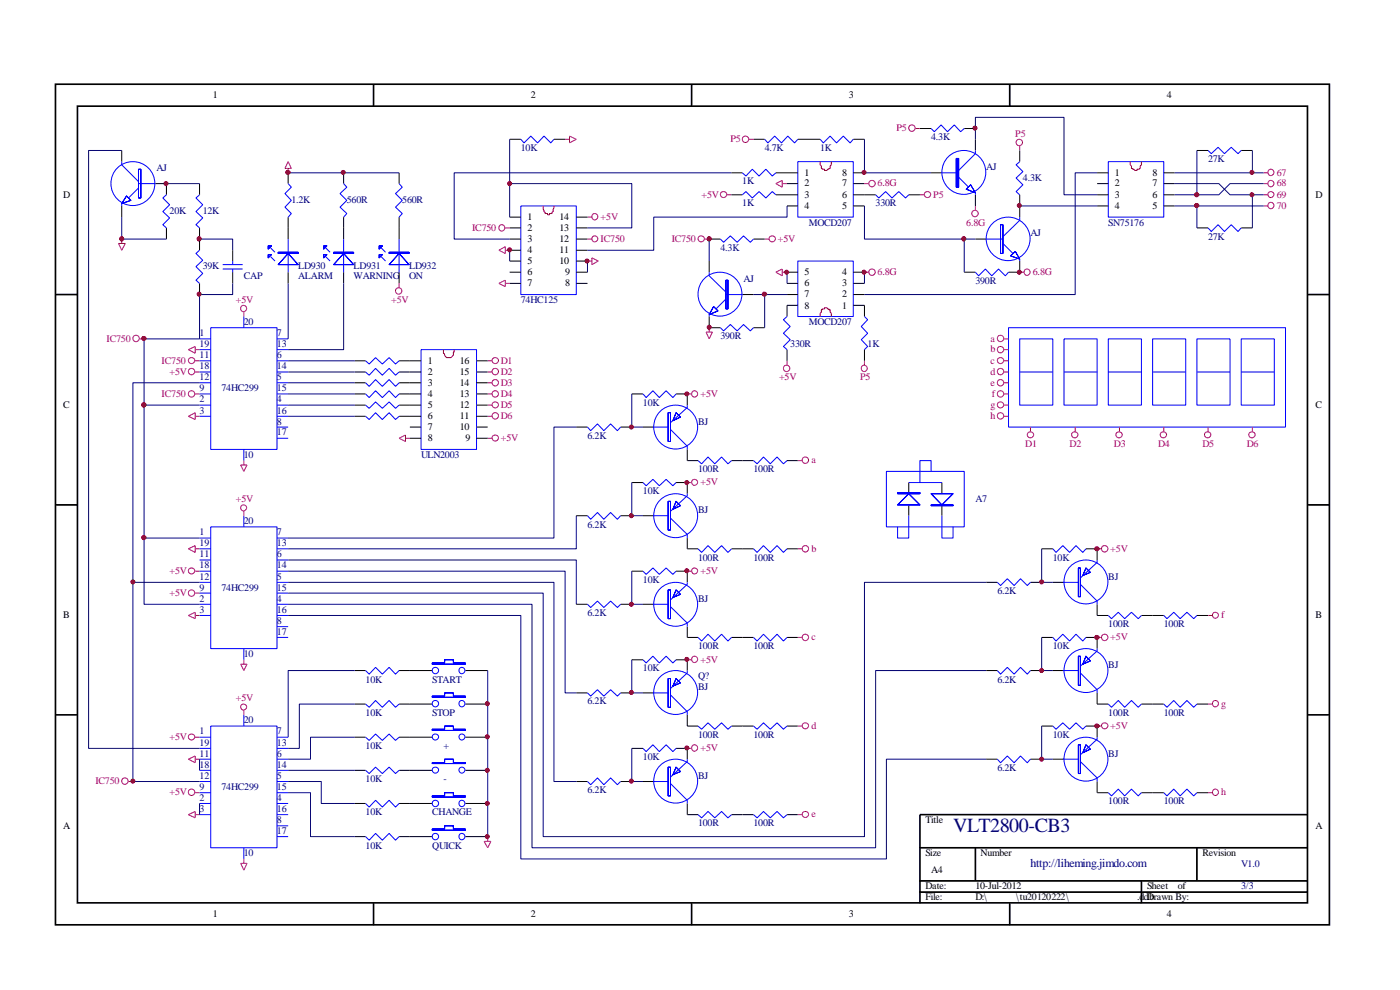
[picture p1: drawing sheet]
<svg xmlns="http://www.w3.org/2000/svg" width="297mm" height="210mm" viewBox="0 0 297 210" stroke-linecap="round" stroke-linejoin="round" font-family="sans-serif">
<g fill="none" stroke="#000" stroke-width=".35">
<path d="M11.8 17.9h270.2v178.3h-270.2zM79.2 17.9v4.6M146.7 17.9v4.6M214.2 17.9v4.6M16.4 22.5h261v169h-261zM11.8 62.5h4.6M277.5 62.5h4.6M11.8 107.1h4.6M277.5 107.1h4.6M11.8 151.6h4.6M277.5 151.6h4.6M195.2 179.8h82.3"/>
<path d="M206.9 179.8v7.1M253.9 179.8v7.1M277.5 172.8h-82.3v18.8M79.2 191.6v4.7M146.7 191.6v4.7M195.2 186.9h82.3M195.2 189.2h82.3M214.2 191.6v4.7M242.1 186.9v4.7"/>
</g>
<g fill="none" stroke="#00f" stroke-width=".21">
<path d="M25.8 34.3v.7l3.6 3.5M29.4 39.9l-2.1 2.1M29.4 38.9h3.5M61.1 38.9l.7 .8-1.3 1.4 1.3 1.4-1.3 1.4 1.3 1.4-.7 .8M72.9 38.9l.7 .8-1.5 1.4 1.5 1.4-1.5 1.4 1.5 1.4-.7 .8M84.7 38.9l.6 .8-1.4 1.4 1.4 1.4-1.4 1.4 1.4 1.4-.6 .8M110.5 29.5l.7 .8 1.4-1.4 1.4 1.4 1.4-1.4 1.4 1.4 .7-.8M157.5 36.7l.7 .6 1.4-1.4 1.4 1.4 1.5-1.4 1.3 1.4 .8-.6M162.2 29.5l.7 .8 1.4-1.4 1.5 1.4 1.3-1.4 1.5 1.4 .6-.8M169.2 34.3h11.8v11.8h-11.8zM174 29.5l.7 .8 1.4-1.4 1.4 1.4 1.4-1.4 1.4 1.4 .7-.8M197.5 27.3l.7 .6 1.4-1.4 1.4 1.4 1.4-1.4 1.4 1.4 .8-.6"/>
<path d="M199.8 36.7h3.6M203.4 37.6l2.1 2.1M206.9 31.9v.7l-3.5 3.6M216.3 34.3l-.7 .7 1.4 1.4-1.4 1.4 1.4 1.4-1.4 1.4 .7 .7M235.1 34.3h11.8v11.8h-11.8zM256.3 31.9l.7 .7 1.4-1.4 1.4 1.4 1.4-1.4 1.4 1.4 .7-.7M25.8 43.2v.5M35.3 41.3l-.8 .7 1.5 1.4-1.5 1.5 1.5 1.3-1.5 1.5 .8 .6M42.3 53.1l-.7 .7 1.4 1.4-1.4 1.4 1.4 1.4-1.4 1.4 .7 .7M42.3 41.3l-.7 .7 1.4 1.4-1.4 1.5 1.4 1.3-1.4 1.5 .7 .6M47.2 56.1h4.3M47.2 57.1h4.3"/>
<path d="M49.4 55.4v.7M49.4 57.1v.6M57.4 52.6l.9 .9M57.4 54.4l.9 1M61.1 50.7v7M69.1 52.6l.9 .9M69.1 54.4l.9 1M72.9 50.7v7M80.9 52.6l.9 .9M80.9 54.4l.9 1M84.7 50.7v7M110.5 43.7h11.8v18.8h-11.8z"/>
<path d="M150.5 57.7v.8l3.5 3.5M152.8 50.7l.7 .7 1.4-1.4 1.5 1.4 1.3-1.4 1.5 1.4 .7-.7M157.5 41.3l.7-.7 1.4 1.4 1.4-1.4 1.5 1.4 1.3-1.4 .8 .7M169.2 55.4h11.8v11.7h-11.8zM185.8 41.3l.6 .7 1.5-1.4 1.3 1.4 1.5-1.4 1.4 1.4 .7-.7M206.9 57.7l.7 .8 1.4-1.4 1.4 1.4 1.4-1.4 1.5 1.4 .7-.8M206.9 40.9v.4M209.2 50.7h3.6M212.8 51.6l2.1 2.2M216.3 46.1v.6l-3.5 3.5M216.3 54.9v.5M256.3 48.3l.7 .8 1.4-1.4 1.4 1.4 1.4-1.4 1.4 1.4 .7-.8"/>
<path d="M42.3 71.9h2.4M42.3 74.2h2.4M42.3 76.5h2.4M42.3 78.9h2.4M44.7 69.5h14.1v25.8h-14.1zM51.7 67.1v2.4M58.8 71.9h2.3M58.8 74.2h2.3M58.8 76.5h2.3M58.8 78.9h2.3M77.6 76.5l.7 .7 1.4-1.3 1.4 1.3 1.4-1.3 1.4 1.3 .8-.7M77.6 78.9l.7 .7 1.4-1.5 1.4 1.5 1.4-1.5 1.4 1.5 .8-.7"/>
<path d="M89.3 74.2h11.8v21.1h-11.8zM150.5 66.7v.4M152.8 69.5l.7 .7 1.4-1.4 1.5 1.4 1.3-1.4 1.5 1.4 .7-.7M154 63.4l-2.1 2.1M154 62.5h3.5M167 67.1l-.8 .7 1.4 1.5-1.4 1.4 1.4 1.4-1.4 1.4 .8 .7M183.4 67.1l.7 .7-1.4 1.5 1.4 1.4-1.4 1.4 1.4 1.4-.7 .7M214 69.5h58.7v21.1h-58.7zM216.3 71.9h7.1v14h-7.1zM216.3 78.9h7.1M225.7 71.9h7v14h-7zM225.7 78.9h7"/>
<path d="M235.1 71.9h7v14h-7zM235.1 78.9h7M244.5 71.9h7v14h-7zM244.5 78.9h7M253.9 71.9h7v14h-7zM253.9 78.9h7M263.3 71.9h7v14h-7zM263.3 78.9h7M42.3 81.2h2.4M42.3 83.6h2.4M42.3 85.9h2.4M42.3 88.3h2.4"/>
<path d="M51.7 95.3v2.4M58.8 81.2h2.3M58.8 83.6h2.3M58.8 85.9h2.3M58.8 88.3h2.3M58.8 90.6h2.3M58.8 93h2.3M77.6 81.2l.7 .8 1.4-1.5 1.4 1.5 1.4-1.5 1.4 1.5 .8-.8M77.6 83.6l.7 .7 1.4-1.4 1.4 1.4 1.4-1.4 1.4 1.4 .8-.7M77.6 85.9l.7 .7 1.4-1.3 1.4 1.3 1.4-1.3 1.4 1.3 .8-.7M77.6 88.3l.7 .7 1.4-1.5 1.4 1.5 1.4-1.5 1.4 1.5 .8-.7M124.6 90.6l.7 .8 1.4-1.5 1.4 1.5 1.4-1.5 1.5 1.5 .7-.8"/>
<path d="M136.4 83.6l.7 .7 1.4-1.4 1.4 1.4 1.4-1.4 1.4 1.4 .7-.7M138.5 90.6h3.2M142.2 91.1l3.6 3.6v.6M145.8 85.9v.5l-3.6 3.3M148.1 97.7l.7 .7 1.4-1.5 1.4 1.5 1.5-1.5 1.3 1.5 .8-.7M159.9 97.7l.7 .7 1.4-1.5 1.4 1.5 1.4-1.5 1.4 1.5 .8-.7M188 100h16.6v11.8h-16.6zM197.5 100v-2.3h-2.3v4.7M42.3 114.1h2.4M42.3 116.4h2.4M42.3 118.8h2.4M44.7 111.8h14.1v25.8h-14.1z"/>
<path d="M51.7 109.4v2.4M58.8 114.1h2.3M58.8 116.4h2.3M58.8 118.8h2.3M124.6 109.4l.7 .8 1.4-1.5 1.4 1.5 1.4-1.5 1.5 1.5 .7-.8M136.4 102.4l.7 .6 1.4-1.3 1.4 1.3 1.4-1.3 1.4 1.3 .7-.6M138.5 109.4h3.2M142.2 109.9l3.6 3.5v.7M145.8 104.7v.5l-3.6 3.3M148.1 116.4l.7 .8 1.4-1.5 1.4 1.5 1.5-1.5 1.3 1.5 .8-.8M159.9 116.4l.7 .8 1.4-1.5 1.4 1.5 1.4-1.5 1.4 1.5 .8-.8M192.8 109.4v4.7h-2.4v-2.3"/>
<path d="M192.8 102.4h7M199.8 109.4v4.7h2.4v-2.3M223.4 116.4l.6 .8 1.5-1.5 1.4 1.5 1.4-1.5 1.4 1.5 .7-.8M232.7 118.8v.5l-3.5 3.3M42.3 121.2h2.4M42.3 123.5h2.4M42.3 125.8h2.4M42.3 128.2h2.4M42.3 130.6h2.4M51.7 137.6v2.4M58.8 121.2h2.3M58.8 123.5h2.3"/>
<path d="M58.8 125.8h2.3M58.8 128.2h2.3M58.8 130.6h2.3M58.8 132.9h2.3M58.8 135.2h2.3M124.6 128.2l.7 .7 1.4-1.4 1.4 1.4 1.4-1.4 1.5 1.4 .7-.7M136.4 121.2l.7 .6 1.4-1.3 1.4 1.3 1.4-1.3 1.4 1.3 .7-.6M136.4 140l.7 .6 1.4-1.4 1.4 1.4 1.4-1.4 1.4 1.4 .7-.6M138.5 128.2h3.2M142.2 128.7l3.6 3.5v.7M145.8 123.5v.5l-3.6 3.3M148.1 135.2l.7 .8 1.4-1.5 1.4 1.5 1.5-1.5 1.3 1.5 .8-.8"/>
<path d="M159.9 135.2l.7 .8 1.4-1.5 1.4 1.5 1.4-1.5 1.4 1.5 .8-.8M211.6 123.5l.7 .7 1.4-1.4 1.4 1.4 1.4-1.4 1.4 1.4 .7-.7M223.4 135.2l.6 .8 1.5-1.5 1.4 1.5 1.4-1.5 1.4 1.5 .7-.8M225.5 123.5h3.3M229.2 124l3.5 3.5v.7M232.7 137.6v.5l-3.5 3.2M235.1 130.6l.7 .6 1.4-1.3 1.4 1.3 1.4-1.3 1.5 1.3 .6-.6M246.9 130.6l.7 .6 1.4-1.3 1.4 1.3 1.4-1.3 1.4 1.3 .7-.6M42.3 156.4h2.4M42.3 158.7h2.4M44.7 154h14.1v25.8h-14.1zM51.7 151.6v2.4"/>
<path d="M58.8 156.4h2.3M58.8 158.7h2.3M77.6 142.2l.7 .8 1.4-1.4 1.4 1.4 1.4-1.4 1.4 1.4 .8-.8M77.6 149.4l.7 .6 1.4-1.4 1.4 1.4 1.4-1.4 1.4 1.4 .8-.6M77.6 156.4l.7 .7 1.4-1.4 1.4 1.4 1.4-1.4 1.4 1.4 .8-.7M124.6 147l.7 .7 1.4-1.4 1.4 1.4 1.4-1.4 1.5 1.4 .7-.7M136.4 158.7l.7 .7 1.4-1.4 1.4 1.4 1.4-1.4 1.4 1.4 .7-.7M138.5 147h3.2M142.2 147.4l3.6 3.6v.6M145.8 142.2v.5l-3.6 3.3M148.1 154l.7 .7 1.4-1.4 1.4 1.4 1.5-1.4 1.3 1.4 .8-.7M159.9 154l.7 .7 1.4-1.4 1.4 1.4 1.4-1.4 1.4 1.4 .8-.7"/>
<path d="M211.6 142.2l.7 .8 1.4-1.4 1.4 1.4 1.4-1.4 1.4 1.4 .7-.8M223.4 154l.6 .7 1.5-1.4 1.4 1.4 1.4-1.4 1.4 1.4 .7-.7M225.5 142.2h3.3M229.2 142.7l3.5 3.6v.7M232.7 156.4v.4l-3.5 3.3M235.1 149.4l.7 .6 1.4-1.4 1.4 1.4 1.4-1.4 1.5 1.4 .6-.6M246.9 149.4l.7 .6 1.4-1.4 1.4 1.4 1.4-1.4 1.4 1.4 .7-.6M42.3 161h2.4M42.3 163.4h2.4M42.3 165.8h2.4M42.3 168.1h2.4M42.3 170.4h2.4"/>
<path d="M42.3 172.8h2.4M51.7 179.8v2.4M58.8 161h2.3M58.8 163.4h2.3M58.8 165.8h2.3M58.8 168.1h2.3M58.8 170.4h2.3M58.8 172.8h2.3M58.8 175.2h2.3M58.8 177.5h2.3M77.6 163.4l.7 .7 1.4-1.4 1.4 1.4 1.4-1.4 1.4 1.4 .8-.7M77.6 170.4l.7 .8 1.4-1.4 1.4 1.4 1.4-1.4 1.4 1.4 .8-.8"/>
<path d="M77.6 177.5l.7 .7 1.4-1.4 1.4 1.4 1.4-1.4 1.4 1.4 .8-.7M124.6 165.8l.7 .7 1.4-1.5 1.4 1.5 1.4-1.5 1.5 1.5 .7-.7M138.5 165.8h3.2M142.2 166.2l3.6 3.6v.6M145.8 161v.5l-3.6 3.3M148.1 172.8l.7 .7 1.4-1.4 1.4 1.4 1.5-1.4 1.3 1.4 .8-.7M159.9 172.8l.7 .7 1.4-1.4 1.4 1.4 1.4-1.4 1.4 1.4 .8-.7M211.6 161l.7 .8 1.4-1.4 1.4 1.4 1.4-1.4 1.4 1.4 .7-.8M225.5 161h3.3M229.2 161.5l3.5 3.5v.8M235.1 168.1l.7 .7 1.4-1.4 1.4 1.4 1.4-1.4 1.5 1.4 .6-.7M246.9 168.1l.7 .7 1.4-1.4 1.4 1.4 1.4-1.4 1.4 1.4 .7-.7"/>
<circle cx="28.2" cy="38.9" r="4.7"/>
<circle cx="204.5" cy="36.6" r="4.7"/>
<circle cx="213.9" cy="50.7" r="4.6"/>
<circle cx="152.7" cy="62.4" r="4.7"/>
<circle cx="143.3" cy="90.6" r="4.7"/>
<circle cx="143.3" cy="109.4" r="4.7"/>
<circle cx="143.3" cy="128.2" r="4.7"/>
<circle cx="230.4" cy="123.4" r="4.7"/>
<circle cx="92.4" cy="142.2" r=".68"/>
<circle cx="92.4" cy="149.3" r=".68"/>
<circle cx="92.4" cy="156.3" r=".66"/>
<circle cx="98" cy="142.2" r=".66"/>
<circle cx="98" cy="149.2" r=".66"/>
<circle cx="98" cy="156.3" r=".64"/>
<circle cx="143.3" cy="146.9" r="4.7"/>
<circle cx="230.4" cy="142.2" r="4.7"/>
<circle cx="92.4" cy="177.5" r=".68"/>
<circle cx="92.4" cy="170.4" r=".68"/>
<circle cx="92.4" cy="163.4" r=".66"/>
<circle cx="98" cy="177.4" r=".66"/>
<circle cx="98" cy="170.4" r=".66"/>
<circle cx="98" cy="163.3" r=".64"/>
<circle cx="143.3" cy="165.7" r="4.7"/>
<circle cx="230.4" cy="161" r="4.7"/>
</g>
<g fill="none" stroke="#000" stroke-width=".21">
<path d="M25.8 31.9v2.4M32.9 38.9h2.4v2.4M42.3 38.9v2.4M61.1 36.7v2.2M72.9 36.7v2.2M84.7 36.7v2.2M108.1 29.5h2.4M117.5 29.5h2.4M155.2 36.7h2.3M159.9 29.5h2.3M164.6 36.7h4.6M167 38.9h2.2"/>
<path d="M169.2 29.5h4.8M181 36.7h2.4M181 38.9h2.4M181 29.5h2.4M195.2 27.3h2.3M197.5 36.7h2.3M204.6 27.3h2.3M206.9 29.5v2.4M216.3 31.9v2.4M232.7 36.7h2.4M232.7 38.9h2.4M246.9 36.7h2.3"/>
<path d="M246.9 38.9h2.3M253.9 31.9h2.4M263.3 31.9h2.4M25.8 43.7v2.4M35.3 48.3v2.4M42.3 48.3v4.8M49.4 53.1v2.3M49.4 57.7v2.4M61.1 46.1v4.6M61.1 57.7v2.4M72.9 46.1v4.6M72.9 57.7v2.4"/>
<path d="M84.7 46.1v4.6M84.7 57.7v2.4M108.1 48.3h2.4M108.1 57.7h2.4M108.1 50.7h2.4M108.1 46.1h2.4M108.1 53.1h2.4M108.1 55.4h2.4M122.3 48.3h2.3M122.3 57.7h2.3M122.3 50.7h2.3M122.3 46.1h2.3"/>
<path d="M122.3 53.1h2.3M122.3 55.4h2.3M150.5 50.7h2.3M150.5 55.4v2.3M155.2 41.3h2.3M159.9 50.7h2.3M164.6 41.3h4.6M167 43.7h2.2M167 57.7h2.2M181 41.3h4.8M181 43.7h2.4M181 57.7h2.4"/>
<path d="M192.8 41.3h2.4M204.6 57.7h2.3M206.9 41.3v2.4M206.9 50.7h2.3M216.3 55.4v2.3h-2.3M216.3 41.3v4.8M232.7 41.3h2.4M232.7 43.7h2.4M246.9 41.3h2.3M246.9 43.7h2.3M253.9 48.3h2.4M263.3 48.3h2.4"/>
<path d="M42.3 60.1v2.4M75.3 76.5h2.3M75.3 78.9h2.3M84.7 76.5h4.6M84.7 78.9h4.6M101.1 76.5h2.4M101.1 78.9h2.4M108.1 60.1h2.4M122.3 60.1h2.3M150.5 67.1v2.4h2.3M157.5 62.5h2.4M159.9 69.5h2.3"/>
<path d="M167 62.5h2.2M167 60.1h2.2M167 74.2v2.3M169.2 64.8h-2.2v2.3M181 64.8h2.4v2.3M181 62.5h2.4M181 60.1h2.4M183.4 74.2v2.3M75.3 81.2h2.3M75.3 83.6h2.3M75.3 85.9h2.3M75.3 88.3h2.3"/>
<path d="M84.7 81.2h4.6M84.7 83.6h4.6M84.7 85.9h4.6M84.7 88.3h4.6M87 90.6h2.3M87 93h2.3M101.1 81.2h2.4M101.1 83.6h2.4M101.1 85.9h2.4M101.1 88.3h2.4M101.1 90.6h2.4M101.1 93h2.4"/>
<path d="M122.3 90.6h2.3M131.7 90.6h2.3M134 83.6h2.4M136.4 90.6h2.3M143.4 83.6h2.4v2.3M145.8 95.3v2.4h2.3M155.2 97.7h4.7M167 97.7h2.2M122.3 109.4h2.3M131.7 109.4h2.3M134 102.4h2.4M136.4 109.4h2.3"/>
<path d="M143.4 102.4h2.4v2.3M145.8 114.1v2.3h2.3M155.2 116.4h4.7M167 116.4h2.2M192.8 102.4v2.3M192.8 107.1v2.3M199.8 102.4v2.3M199.8 107.1v2.3M221 116.4h2.4M230.4 116.4h2.3v2.4M122.3 128.2h2.3M131.7 128.2h2.3"/>
<path d="M134 121.2h2.4M134 140h2.4M136.4 128.2h2.3M143.4 121.2h2.4v2.3M143.4 140h2.4v2.2M145.8 132.9v2.3h2.3M155.2 135.2h4.7M167 135.2h2.2M209.2 123.5h2.4M218.6 123.5h2.4M221 135.2h2.4M223.4 123.5h2.3"/>
<path d="M230.4 135.2h2.3v2.4M232.7 128.2v2.4h2.4M242.1 130.6h4.8M253.9 130.6h2.4M75.3 142.2h2.3M75.3 149.4h2.3M75.3 156.4h2.3M84.7 142.2h7M84.7 149.4h7M84.7 156.4h7M98.7 142.2h4.8M98.7 149.4h4.8"/>
<path d="M98.7 156.4h4.8M122.3 147h2.3M131.7 147h2.3M134 158.7h2.4M136.4 147h2.3M143.4 158.7h2.4v2.3M145.8 151.6v2.4h2.3M155.2 154h4.7M167 154h2.2M209.2 142.2h2.4M218.6 142.2h2.4M221 154h2.4"/>
<path d="M223.4 142.2h2.3M230.4 154h2.3v2.4M232.7 147v2.4h2.4M242.1 149.4h4.8M253.9 149.4h2.4M75.3 163.4h2.3M75.3 170.4h2.3M75.3 177.5h2.3M84.7 163.4h7M84.7 170.4h7M84.7 177.5h7M98.7 163.4h4.8"/>
<path d="M98.7 170.4h4.8M98.7 177.5h4.8M122.3 165.8h2.3M131.7 165.8h2.3M136.4 165.8h2.3M145.8 170.4v2.4h2.3M155.2 172.8h4.7M167 172.8h2.2M209.2 161h2.4M218.6 161h2.4M223.4 161h2.3M232.7 165.8v2.3h2.4"/>
<path d="M242.1 168.1h4.8M253.9 168.1h2.4"/>
</g>
<path d="M174 34.3v.7l.2 .2v.5h.2v.2h.5v.3h.5l.2-.3h.3v-.2h.2v-.5l.3-.2v-.7M239.8 34.3v.7l.2 .2v.5h.3v.2h.2l.2 .3h.5v-.3h.5v-.2h.2v-.5l.2-.2v-.7M115.2 43.7l.2 1.2 .3 .1v.3h.5v.3h.4v-.3h.5v-.3l.2-.1 .2-1.2M94.1 74.2v.7l.2 .2a.99 .99 0 0 0 .9 .8 .99 .99 0 0 0 1-.5l.2-1.2M174 67.1v-.6l.2-.3v-.5h.2v-.2h.5v-.2h.5l.2 .2h.3v.2h.2v.5l.3 .3v.6" fill="none" stroke="#f00" stroke-width=".21"/>
<path d="M202.9 33.6v6.1h.5v-6.1zM202.9 33.6v6.1h.5v-6.1z" fill="#00f" stroke="#00f" stroke-width=".21"/>
<g fill="#00f" stroke="#00f" stroke-width=".21">
<path d="M205.9 39.2l-.9 .9 1.9 .8zM205.9 39.2l-.9 .9 1.9 .8z" fill-rule="evenodd"/>
<path d="M212.3 47.7v6.1h.5v-6.1zM212.3 47.7v6.1h.5v-6.1z" fill-rule="evenodd"/>
<path d="M214.4 54.3l1.9 .6-.9-1.6zM214.4 54.3l1.9 .6-.9-1.6z" fill-rule="evenodd"/>
<path d="M154 59.4v6.1h.4v-6.1zM154 59.4v6.1h.4v-6.1z" fill-rule="evenodd"/>
<path d="M151.4 65l.9 1-1.8 .7zM151.4 65l.9 1-1.8 .7z" fill-rule="evenodd"/>
<path d="M61.1 53.8l2.1 2.3h-4.2zM61.1 53.8l2.1 2.3h-4.2z" fill-rule="evenodd"/>
<path d="M59 53.5h4.2v.3h-4.2zM59 53.5h4.2v.3h-4.2z" fill-rule="evenodd"/>
<path d="M56.9 52.2h.7l-.7 .6zM56.9 52.2h.7l-.7 .6z" fill-rule="evenodd"/>
<path d="M56.9 54h.7l-.7 .7zM56.9 54h.7l-.7 .7z" fill-rule="evenodd"/>
<path d="M72.9 53.8l2.1 2.3h-4.2zM72.9 53.8l2.1 2.3h-4.2z" fill-rule="evenodd"/>
<path d="M70.8 53.5h4.2v.3h-4.2zM70.8 53.5h4.2v.3h-4.2z" fill-rule="evenodd"/>
<path d="M68.7 52.2h.6l-.6 .6zM68.7 52.2h.6l-.6 .6z" fill-rule="evenodd"/>
<path d="M68.7 54h.6l-.6 .7zM68.7 54h.6l-.6 .7z" fill-rule="evenodd"/>
<path d="M84.7 53.8l2.1 2.3h-4.3zM84.7 53.8l2.1 2.3h-4.3z" fill-rule="evenodd"/>
<path d="M82.5 53.5h4.3v.3h-4.3zM82.5 53.5h4.3v.3h-4.3z" fill-rule="evenodd"/>
<path d="M80.4 52.2h.7l-.7 .6zM80.4 52.2h.7l-.7 .6z" fill-rule="evenodd"/>
<path d="M80.4 54h.7l-.7 .7zM80.4 54h.7l-.7 .7z" fill-rule="evenodd"/>
<path d="M29.4 35.9v6.1h.5v-6.1zM29.4 35.9v6.1h.5v-6.1z" fill-rule="evenodd"/>
<path d="M26.8 41.6l1 .9-2 .7zM26.8 41.6l1 .9-2 .7z" fill-rule="evenodd"/>
<path d="M141.7 87.5v6.1h.5v-6.1zM141.7 87.5v6.1h.5v-6.1z" fill-rule="evenodd"/>
<path d="M143.4 87.5l1 1-1.7 .7zM143.4 87.5l1 1-1.7 .7z" fill-rule="evenodd"/>
<path d="M141.7 106.3v6.1h.5v-6.1zM141.7 106.3v6.1h.5v-6.1z" fill-rule="evenodd"/>
<path d="M143.4 106.3l1 1-1.7 .7zM143.4 106.3l1 1-1.7 .7z" fill-rule="evenodd"/>
<path d="M141.7 125.1v6.1h.5v-6.1zM141.7 125.1v6.1h.5v-6.1z" fill-rule="evenodd"/>
<path d="M143.4 125.1l1 1-1.7 .6zM143.4 125.1l1 1-1.7 .6z" fill-rule="evenodd"/>
<path d="M141.7 143.9v6.1h.5v-6.1zM141.7 143.9v6.1h.5v-6.1z" fill-rule="evenodd"/>
<path d="M143.4 143.9l1 1-1.7 .6zM143.4 143.9l1 1-1.7 .6z" fill-rule="evenodd"/>
<path d="M141.7 162.7v6.1h.5v-6.1zM141.7 162.7v6.1h.5v-6.1z" fill-rule="evenodd"/>
<path d="M143.4 162.7l1 1-1.7 .6zM143.4 162.7l1 1-1.7 .6z" fill-rule="evenodd"/>
<path d="M228.8 120.5v6.1h.4v-6.1zM228.8 120.5v6.1h.4v-6.1z" fill-rule="evenodd"/>
<path d="M230.4 120.5l.9 .9-1.6 .7zM230.4 120.5l.9 .9-1.6 .7z" fill-rule="evenodd"/>
<path d="M228.8 139.2v6.2h.4v-6.2zM228.8 139.2v6.2h.4v-6.2z" fill-rule="evenodd"/>
<path d="M230.4 139.2l.9 1-1.6 .7zM230.4 139.2l.9 1-1.6 .7z" fill-rule="evenodd"/>
<path d="M228.8 158v6.1h.4v-6.1zM228.8 158v6.1h.4v-6.1z" fill-rule="evenodd"/>
<path d="M230.4 158l.9 .9-1.6 .8zM230.4 158l.9 .9-1.6 .8z" fill-rule="evenodd"/>
<path d="M91.7 161.8v.2h7v-.2h-2.5v-.8h-1.9v.8zM91.7 161.8v.2h7v-.2h-2.5v-.8h-1.9v.8z" fill-rule="evenodd"/>
<path d="M91.7 147.7v.2h7v-.2h-2.5v-.7h-1.9v.7zM91.7 147.7v.2h7v-.2h-2.5v-.7h-1.9v.7z" fill-rule="evenodd"/>
<path d="M91.7 140.6v.3h7v-.3h-2.5v-.6h-1.9v.6zM91.7 140.6v.3h7v-.3h-2.5v-.6h-1.9v.6z" fill-rule="evenodd"/>
<path d="M91.7 168.8v.3h7v-.3h-2.5v-.7h-1.9v.7zM91.7 168.8v.3h7v-.3h-2.5v-.7h-1.9v.7z" fill-rule="evenodd"/>
<path d="M91.7 154.7v.2h7v-.2h-2.5v-.7h-1.9v.7zM91.7 154.7v.2h7v-.2h-2.5v-.7h-1.9v.7z" fill-rule="evenodd"/>
<path d="M91.7 175.9v.2h7v-.2h-2.5v-.7h-1.9v.7zM91.7 175.9v.2h7v-.2h-2.5v-.7h-1.9v.7z" fill-rule="evenodd"/>
<path d="M190.4 104.5v.2h4.8v-.2zM190.4 104.5v.2h4.8v-.2z" fill-rule="evenodd"/>
<path d="M192.8 104.7l2.4 2.4h-4.8zM192.8 104.7l2.4 2.4h-4.8z" fill-rule="evenodd"/>
<path d="M197.5 107.1v.2h4.7v-.2zM197.5 107.1v.2h4.7v-.2z" fill-rule="evenodd"/>
<path d="M197.5 104.7h4.7l-2.4 2.4zM197.5 104.7h4.7l-2.4 2.4z" fill-rule="evenodd"/>
</g>
<g fill="none" stroke="#a1006a" stroke-width=".21">
<path d="M61.1 34.3l.7 1.4h-1.3zM61.1 35.7v1M119.9 29.5h.9M120.8 28.9l1.5 .6-1.5 .8zM158.9 29.5h1M164.6 38.9l1.3-.6v1.4zM165.9 38.9h1.1M183.4 38.9h.9M194.2 27.3h1M216.3 31v.9M268.1 36.7h.9M268.1 38.9h.9"/>
<path d="M25.1 51.6h1.5l-.8 1.5zM25.8 50.7v.9M105.8 53.1l1.4-.8v1.5zM107.2 48.3h.9M107.2 53.1h.9M124.6 46.1h1M124.6 50.7h1M124.6 55.4h1M125.6 54.7l1.3 .7-1.3 .7zM149.5 50.7h1M154.3 41.3h.9M162.2 50.7h1"/>
<path d="M164.6 57.7l1.3-.6v1.4zM165.9 57.7h1.1M183.4 57.7h.9M195.2 41.3h.9M206.9 43.7v.9M216.3 57.7h1M268.1 41.3h.9M268.1 43.7h.9M29.6 71.9h1M40 74.2l1.4-.7v1.4zM41.4 78.9h.9M41.4 76.5h.9"/>
<path d="M41.4 74.2h.9M51.7 66.2v.9M84.7 60.1v.9M103.5 78.9h.9M103.5 76.5h.9M105.8 60.1l1.4-.7v1.4zM107.2 60.1h.9M149.8 70.4h1.3l-.6 1.5zM150.5 69.5v.9M167 76.5v1M183.4 76.5v1M213 78.9h1"/>
<path d="M213 76.5h1M213 71.9h1M213 74.2h1M40 88.3l1.4-.8v1.5zM41.4 83.6h.9M41.4 88.3h.9M51.1 98.6h1.3l-.7 1.4zM51.7 97.7v.9M84.7 93l1.3-.7v1.3zM86 93h1M103.5 83.6h.9M103.5 93h.9"/>
<path d="M103.5 88.3h.9M103.5 81.2h.9M103.5 85.9h.9M145.8 83.6h.9M169.2 97.7h1M213 83.6h1M213 88.3h1M213 81.2h1M213 85.9h1M218.6 90.6v1M228.1 90.6v1M237.5 90.6v1"/>
<path d="M246.9 90.6v1M256.3 90.6v1M265.7 90.6v1M40 116.4l1.4-.7v1.5zM41.4 116.4h.9M51.7 108.5v.9M145.8 102.4h.9M169.2 116.4h1M232.7 116.4h1M40 130.6l1.4-.7v1.3zM41.4 121.2h.9M41.4 125.8h.9"/>
<path d="M41.4 130.6h.9M51.7 140v.9M145.8 121.2h.9M145.8 140h.9M169.2 135.2h1M232.7 135.2h1M256.3 130.6h.9M41.4 156.4h.9M51.1 140.9h1.3l-.7 1.3zM51.7 150.7v.9M145.8 158.7h.9M169.2 154h1"/>
<path d="M232.7 154h1M256.3 149.4h.9M27.3 165.8h.9M40 161l1.4-.6v1.4zM40 172.8l1.4-.7v1.4zM41.4 168.1h.9M41.4 172.8h.9M41.4 161h.9M102.7 178.5h1.4l-.6 1.3zM103.5 177.5v1M169.2 172.8h1M256.3 168.1h.9"/>
<path d="M51.1 183.1h1.3l-.7 1.5zM51.7 182.2v.9"/>
<circle cx="158.2" cy="29.5" r=".68"/>
<circle cx="185" cy="38.9" r=".68"/>
<circle cx="193.5" cy="27.2" r=".68"/>
<circle cx="216.2" cy="30.2" r=".68"/>
<circle cx="269.6" cy="38.9" r=".66"/>
<circle cx="269.6" cy="36.6" r=".66"/>
<circle cx="106.4" cy="48.3" r=".66"/>
<circle cx="126.2" cy="46" r=".66"/>
<circle cx="126.2" cy="50.7" r=".64"/>
<circle cx="148.8" cy="50.7" r=".66"/>
<circle cx="153.5" cy="41.3" r=".66"/>
<circle cx="163.8" cy="50.7" r=".66"/>
<circle cx="185" cy="57.7" r=".68"/>
<circle cx="196.8" cy="41.3" r=".66"/>
<circle cx="206.8" cy="45.3" r=".68"/>
<circle cx="217.9" cy="57.7" r=".66"/>
<circle cx="269.6" cy="43.6" r=".66"/>
<circle cx="269.6" cy="41.3" r=".64"/>
<circle cx="28.9" cy="71.8" r=".68"/>
<circle cx="40.6" cy="78.8" r=".68"/>
<circle cx="40.7" cy="76.5" r=".66"/>
<circle cx="51.7" cy="65.4" r=".66"/>
<circle cx="84.6" cy="61.7" r=".68"/>
<circle cx="105.1" cy="78.8" r=".68"/>
<circle cx="105.1" cy="76.5" r=".66"/>
<circle cx="166.9" cy="78.1" r=".68"/>
<circle cx="183.3" cy="78.1" r=".66"/>
<circle cx="212.3" cy="78.8" r=".68"/>
<circle cx="212.3" cy="71.8" r=".68"/>
<circle cx="212.3" cy="74.2" r=".68"/>
<circle cx="212.3" cy="76.5" r=".66"/>
<circle cx="40.6" cy="83.6" r=".68"/>
<circle cx="105.1" cy="83.6" r=".68"/>
<circle cx="105.1" cy="81.2" r=".68"/>
<circle cx="105.1" cy="88.2" r=".68"/>
<circle cx="105.1" cy="85.9" r=".66"/>
<circle cx="105.1" cy="92.9" r=".66"/>
<circle cx="147.3" cy="83.5" r=".66"/>
<circle cx="170.9" cy="97.6" r=".68"/>
<circle cx="212.3" cy="83.6" r=".68"/>
<circle cx="212.3" cy="81.2" r=".68"/>
<circle cx="212.3" cy="88.2" r=".68"/>
<circle cx="212.3" cy="85.9" r=".66"/>
<circle cx="218.6" cy="92.2" r=".66"/>
<circle cx="228" cy="92.2" r=".66"/>
<circle cx="237.4" cy="92.2" r=".66"/>
<circle cx="246.8" cy="92.2" r=".66"/>
<circle cx="256.2" cy="92.2" r=".66"/>
<circle cx="265.6" cy="92.2" r=".66"/>
<circle cx="51.7" cy="107.7" r=".64"/>
<circle cx="147.4" cy="102.3" r=".64"/>
<circle cx="170.9" cy="116.4" r=".68"/>
<circle cx="234.4" cy="116.4" r=".68"/>
<circle cx="40.6" cy="125.8" r=".68"/>
<circle cx="40.7" cy="121.1" r=".66"/>
<circle cx="147.3" cy="139.8" r=".66"/>
<circle cx="147.4" cy="121.1" r=".64"/>
<circle cx="170.9" cy="135.2" r=".68"/>
<circle cx="234.4" cy="135.2" r=".68"/>
<circle cx="257.9" cy="130.5" r=".64"/>
<circle cx="40.7" cy="156.3" r=".66"/>
<circle cx="51.7" cy="150" r=".64"/>
<circle cx="147.3" cy="158.6" r=".66"/>
<circle cx="170.9" cy="154" r=".66"/>
<circle cx="234.4" cy="154" r=".66"/>
<circle cx="257.8" cy="149.2" r=".66"/>
<circle cx="26.5" cy="165.7" r=".68"/>
<circle cx="40.6" cy="168.1" r=".68"/>
<circle cx="170.9" cy="172.8" r=".66"/>
<circle cx="257.8" cy="168" r=".66"/>
</g>
<g fill="none" stroke="#000080" stroke-width=".21">
<path d="M25.8 31.9h-7v126.8h23.5M35.3 38.9h7M61.1 36.7h23.6M108.1 38.9h25.9v9.4h-9.4M108.1 29.5v16.6M155.2 36.7h-58.8v14h11.7M183.4 29.5v7.2h14.1M206.9 29.5v-4.6h18.8v16.4h7M232.7 36.7h-4.6v25.8h-44.7M249.2 38.9h9.4l2.3 2.4h7.2M249.2 36.7h18.9M253.9 31.9v9.4"/>
<path d="M265.7 31.9v4.8M268.1 38.9h-7.2l-2.3 2.4h-9.4M25.8 46.1v4.6h9.5M42.3 50.7h7.1v2.4M108.1 53.1v2.3M124.6 55.4v2.3M150.5 50.7v4.7M167 43.7v2.4h-28.3v7h-14.1M167 57.7v2.4M183.4 43.7v7h23.5M183.4 57.7v2.4M204.6 50.7v7"/>
<path d="M216.3 43.7h16.4M249.2 43.7h18.9M253.9 43.7v4.6M265.7 41.3v7M49.4 60.1v2.4h-7.1v9.4h-11.7v56.3h11.7M61.1 60.1v11.8M61.1 76.5h14.2M61.1 78.9h14.2M72.9 60.1v14.1h-11.8M159.9 62.5h7.1M162.2 62.5v7M30.6 85.9h11.7"/>
<path d="M42.3 81.2h-14.1v84.6h14.1M61.1 81.2h14.2M61.1 83.6h14.2M61.1 85.9h14.2M61.1 88.3h14.2M122.3 90.6h-4.8v23.5h-56.4M134 83.6v7h2.4M30.6 114.1h11.7M61.1 118.8h61.2v9.4M122.3 109.4v7h-61.2M134 102.4v7h2.4M221 116.4v7.1h2.4"/>
<path d="M28.2 123.5h14.1M61.1 121.2h58.8v25.8h2.4M61.1 123.5h56.4v42.3h4.8M61.1 128.2h51.8v51.6h72.9v-37.6h23.4M61.1 130.6h49.4v51.6h77.5v-21.2h21.2M134 121.2v7h2.4M134 140v7h2.4M209.2 123.5h-25.8v54h-68.2v-51.7h-54.1M221 135.2v7h2.4M75.3 142.2h-14.2v14.2M75.3 149.4h-11.8v9.3h-2.4M75.3 156.4h-9.4v4.6h-4.8"/>
<path d="M103.5 142.2v35.3M134 158.7v7.1h2.4M221 154v7h2.4M42.3 161v2.4M42.3 170.4v2.4M61.1 168.1h4.8v9.4h9.4M61.1 165.8h7.1v4.6h7.1M61.1 163.4h14.2"/>
</g>
<g fill="#800000" stroke="#800000" stroke-width=".21">
<circle cx="265.6" cy="36.6" r=".42"/>
<circle cx="253.9" cy="41.3" r=".45"/>
<circle cx="253.9" cy="43.6" r=".45"/>
<circle cx="265.6" cy="41.3" r=".42"/>
<circle cx="162.2" cy="62.4" r=".45"/>
<circle cx="204.4" cy="50.7" r=".45"/>
<circle cx="108.1" cy="38.9" r=".42"/>
<circle cx="25.8" cy="50.7" r=".45"/>
<circle cx="30.5" cy="71.8" r=".45"/>
<circle cx="30.5" cy="85.9" r=".48"/>
<circle cx="30.5" cy="114" r=".45"/>
<circle cx="28.2" cy="123.4" r=".42"/>
<circle cx="28.2" cy="165.7" r=".42"/>
<circle cx="206.8" cy="27.2" r=".42"/>
<circle cx="183.3" cy="36.6" r=".42"/>
<circle cx="183.3" cy="57.7" r=".42"/>
<circle cx="216.2" cy="43.6" r=".42"/>
<circle cx="216.2" cy="57.7" r=".42"/>
<circle cx="150.5" cy="69.4" r=".42"/>
<circle cx="108.1" cy="53" r=".42"/>
<circle cx="124.5" cy="55.4" r=".42"/>
<circle cx="61.1" cy="36.6" r=".45"/>
<circle cx="72.8" cy="36.6" r=".42"/>
<circle cx="42.2" cy="62.4" r=".42"/>
<circle cx="42.2" cy="50.7" r=".45"/>
<circle cx="35.2" cy="38.9" r=".42"/>
<circle cx="145.7" cy="83.6" r=".42"/>
<circle cx="133.9" cy="90.6" r=".42"/>
<circle cx="145.7" cy="102.4" r=".42"/>
<circle cx="133.9" cy="109.4" r=".42"/>
<circle cx="145.7" cy="121.1" r=".42"/>
<circle cx="133.9" cy="128.2" r=".42"/>
<circle cx="145.7" cy="139.9" r=".42"/>
<circle cx="133.9" cy="146.9" r=".42"/>
<circle cx="145.7" cy="158.7" r=".42"/>
<circle cx="133.9" cy="165.7" r=".42"/>
<circle cx="232.7" cy="116.4" r=".45"/>
<circle cx="221" cy="123.4" r=".42"/>
<circle cx="232.7" cy="135.2" r=".45"/>
<circle cx="221" cy="142.2" r=".42"/>
<circle cx="232.7" cy="154" r=".45"/>
<circle cx="221" cy="161" r=".42"/>
<circle cx="103.4" cy="163.4" r=".42"/>
<circle cx="103.4" cy="149.3" r=".42"/>
<circle cx="103.4" cy="170.4" r=".42"/>
<circle cx="103.4" cy="156.3" r=".42"/>
<circle cx="103.4" cy="177.5" r=".42"/>
<circle cx="166.9" cy="57.7" r=".42"/>
<circle cx="150.4" cy="50.7" r=".45"/>
</g>
<text font-size="4.2" fill="#000080" x="202.2" y="176.4">VLT2800-CB3</text>
<text font-size="2.5" fill="#000080" x="218.6" y="183.9">http://liheming.jimdo.com</text>
<g font-size="2.1">
<text x="45.1" y="20.8">1</text>
<text x="112.6" y="20.8">2</text>
<text x="180.1" y="20.8">3</text>
<text x="247.6" y="20.8">4</text>
<text x="13.4" y="41.9">D</text>
<text x="170.7" y="37.3">1</text>
<text x="170.7" y="39.5">2</text>
<text x="170.7" y="41.9">3</text>
<text x="178.6" y="41.9">6</text>
<text x="178.6" y="39.5">7</text>
<text x="178.6" y="37.3">8</text>
<text x="236.5" y="37.3">1</text>
<text x="236.5" y="39.5">2</text>
<text x="236.5" y="41.9">3</text>
<text x="244.5" y="41.9">6</text>
<text x="244.5" y="39.5">7</text>
<text x="244.5" y="37.3">8</text>
<text x="279.1" y="41.9">D</text>
<text x="111.9" y="46.7">1</text>
<text x="118.7" y="46.7">14</text>
<text x="170.7" y="44.3">4</text>
<text x="178.6" y="44.3">5</text>
<text x="236.5" y="44.3">4</text>
<text x="244.5" y="44.3">5</text>
<text x="111.9" y="48.9">2</text>
<text x="111.9" y="51.3">3</text>
<text x="111.9" y="53.7">4</text>
<text x="118.7" y="53.7">11</text>
<text x="118.7" y="51.3">12</text>
<text x="118.7" y="48.9">13</text>
<text x="111.9" y="56">5</text>
<text x="111.9" y="58.3">6</text>
<text x="118.7" y="56">10</text>
<text x="119.9" y="58.3">9</text>
<text x="170.7" y="58.3">5</text>
<text x="178.6" y="58.3">4</text>
<text x="111.9" y="60.7">7</text>
<text x="119.9" y="60.7">8</text>
<text x="170.7" y="60.7">6</text>
<text x="170.7" y="63.1">7</text>
<text x="170.7" y="65.4">8</text>
<text x="178.6" y="65.4">1</text>
<text x="178.6" y="63.1">2</text>
<text x="178.6" y="60.7">3</text>
<text x="90.8" y="77.1">1</text>
<text x="97.5" y="77.1">16</text>
<text x="90.8" y="79.5">2</text>
<text x="90.8" y="81.9">3</text>
<text x="97.5" y="81.9">14</text>
<text x="97.5" y="79.5">15</text>
<text x="13.4" y="86.5">C</text>
<text x="90.8" y="84.2">4</text>
<text x="90.8" y="86.5">5</text>
<text x="90.8" y="88.9">6</text>
<text x="97.5" y="88.9">11</text>
<text x="97.5" y="86.5">12</text>
<text x="97.5" y="84.2">13</text>
<text x="279.1" y="86.5">C</text>
<text x="90.8" y="91.3">7</text>
<text x="90.8" y="93.6">8</text>
<text x="97.5" y="91.3">10</text>
<text x="98.7" y="93.6">9</text>
<text x="13.4" y="131.1">B</text>
<text x="279.1" y="131.1">B</text>
<text x="13.4" y="175.8">A</text>
<text x="196.3" y="174.6">Title</text>
<text x="279.1" y="175.8">A</text>
<text x="196.3" y="181.6">Size</text>
<text x="197.5" y="185.2">A4</text>
<text x="208" y="181.6">Number</text>
<text x="255.1" y="181.6">Revision</text>
<text x="196.3" y="188.6">Date:</text>
<text x="196.3" y="191">File:</text>
<text x="206.9" y="188.6">10-Jul-2012</text>
<text x="206.9" y="191">D:\</text>
<text x="215.6" y="191">\tu20120222\</text>
<text x="241.2" y="191">.ddDrawn By:</text>
<text x="243.3" y="188.6">Sheet</text>
<text x="243.8" y="191">b</text>
<text x="249.9" y="188.6">of</text>
<text x="45.1" y="194.6">1</text>
<text x="112.6" y="194.6">2</text>
<text x="180.1" y="194.6">3</text>
<text x="247.6" y="194.6">4</text>
</g>
<g font-size="2.1" fill="#a1006a">
<text x="190.2" y="27.9">P5</text>
<text x="215.4" y="29">P5</text>
<text x="154.9" y="30.2">P5</text>
<text x="148.8" y="41.9">+5V</text>
<text x="186.2" y="39.5">6.8G</text>
<text x="198" y="41.9">P5</text>
<text x="270.8" y="37.3">67</text>
<text x="270.8" y="39.5">68</text>
<text x="270.8" y="41.9">69</text>
<text x="127.4" y="46.7">+5V</text>
<text x="205" y="47.8">6.8G</text>
<text x="270.8" y="44.3">70</text>
<text x="100.2" y="48.9">IC750</text>
<text x="127.4" y="51.3">IC750</text>
<text x="142.5" y="51.3">IC750</text>
<text x="165" y="51.3">+5V</text>
<text x="186.2" y="58.3">6.8G</text>
<text x="219.1" y="58.3">6.8G</text>
<text x="50" y="64.3">+5V</text>
<text x="83" y="64.3">+5V</text>
<text x="22.6" y="72.5">IC750</text>
<text x="34.3" y="77.1">IC750</text>
<text x="106.3" y="77.1">D1</text>
<text x="210.1" y="72.5">a</text>
<text x="210.1" y="74.8">b</text>
<text x="210.1" y="77.1">c</text>
<text x="36" y="79.5">+5V</text>
<text x="106.3" y="79.5">D2</text>
<text x="106.3" y="81.9">D3</text>
<text x="165.3" y="80.7">+5V</text>
<text x="182.5" y="80.7">P5</text>
<text x="210.1" y="79.5">d</text>
<text x="210.1" y="81.9">e</text>
<text x="34.3" y="84.2">IC750</text>
<text x="106.3" y="84.2">D4</text>
<text x="106.3" y="86.5">D5</text>
<text x="106.3" y="88.9">D6</text>
<text x="148.6" y="84.2">+5V</text>
<text x="210.1" y="86.5">g</text>
<text x="210.1" y="88.9">h</text>
<text x="210.4" y="84.2">f</text>
<text x="106.3" y="93.6">+5V</text>
<text x="217.5" y="94.7">D1</text>
<text x="226.9" y="94.7">D2</text>
<text x="236.3" y="94.7">D3</text>
<text x="245.7" y="94.7">D4</text>
<text x="255.1" y="94.7">D5</text>
<text x="264.5" y="94.7">D6</text>
<text x="172.1" y="98.3">a</text>
<text x="50" y="106.5">+5V</text>
<text x="148.6" y="103">+5V</text>
<text x="172.1" y="117.1">b</text>
<text x="235.5" y="117.1">+5V</text>
<text x="36" y="121.8">+5V</text>
<text x="148.6" y="121.8">+5V</text>
<text x="36" y="126.5">+5V</text>
<text x="259.1" y="131.1">f</text>
<text x="172.1" y="135.8">c</text>
<text x="235.5" y="135.8">+5V</text>
<text x="148.6" y="140.5">+5V</text>
<text x="50" y="148.8">+5V</text>
<text x="259.1" y="149.9">g</text>
<text x="172.1" y="154.6">d</text>
<text x="235.5" y="154.6">+5V</text>
<text x="36" y="157">+5V</text>
<text x="148.6" y="159.3">+5V</text>
<text x="20.2" y="166.4">IC750</text>
<text x="36" y="168.7">+5V</text>
<text x="172.1" y="173.4">e</text>
<text x="259.1" y="168.7">h</text>
</g>
<g font-size="2.1" fill="#000080">
<text x="197.5" y="29.7">4.3K</text>
<text x="110.5" y="32.1">10K</text>
<text x="162.2" y="32.1">4.7K</text>
<text x="174" y="32.1">1K</text>
<text x="256.3" y="34.4">27K</text>
<text x="33.2" y="36.3">AJ</text>
<text x="157.5" y="39.1">1K</text>
<text x="209.2" y="36.1">AJ</text>
<text x="217" y="38.4">4.3K</text>
<text x="36" y="45.5">20K</text>
<text x="43" y="45.5">12K</text>
<text x="61.8" y="43.1">1.2K</text>
<text x="73.6" y="43.1">560R</text>
<text x="85.3" y="43.1">560R</text>
<text x="157.5" y="43.8">1K</text>
<text x="171.6" y="47.8">MOCD207</text>
<text x="185.8" y="43.8">330R</text>
<text x="235.1" y="47.8">SN75176</text>
<text x="152.8" y="53.2">4.3K</text>
<text x="218.6" y="50.1">AJ</text>
<text x="256.3" y="50.9">27K</text>
<text x="43" y="57.1">39K</text>
<text x="51.7" y="59.3">CAP</text>
<text x="63.2" y="57">LD930</text>
<text x="63.2" y="59.3">ALARM</text>
<text x="75" y="57">LD931</text>
<text x="75" y="59.3">WARNING</text>
<text x="86.8" y="57">LD932</text>
<text x="86.8" y="59.3">ON</text>
<text x="157.7" y="59.8">AJ</text>
<text x="110.5" y="64.3">74HC125</text>
<text x="206.9" y="60.3">390R</text>
<text x="42.3" y="71.3">1</text>
<text x="51.7" y="68.9">20</text>
<text x="58.8" y="71.3">7</text>
<text x="152.8" y="72">390R</text>
<text x="171.6" y="68.9">MOCD207</text>
<text x="42.3" y="75.9">11</text>
<text x="42.3" y="73.7">19</text>
<text x="58.8" y="75.9">6</text>
<text x="58.8" y="73.7">13</text>
<text x="167.6" y="73.7">330R</text>
<text x="184.1" y="73.7">1K</text>
<text x="42.3" y="83">9</text>
<text x="42.3" y="80.7">12</text>
<text x="42.3" y="78.3">18</text>
<text x="47" y="83">74HC299</text>
<text x="58.8" y="80.7">5</text>
<text x="58.8" y="78.3">14</text>
<text x="58.8" y="83">15</text>
<text x="42.3" y="85.3">2</text>
<text x="42.3" y="87.7">3</text>
<text x="58.8" y="85.3">4</text>
<text x="58.8" y="87.7">16</text>
<text x="136.4" y="86.1">10K</text>
<text x="58.8" y="90.1">8</text>
<text x="58.8" y="92.4">17</text>
<text x="124.6" y="93.1">6.2K</text>
<text x="148.1" y="90.1">BJ</text>
<text x="51.7" y="97.1">10</text>
<text x="89.3" y="97.1">ULN2003</text>
<text x="148.1" y="100.2">100R</text>
<text x="159.9" y="100.2">100R</text>
<text x="136.4" y="104.8">10K</text>
<text x="206.9" y="106.5">A7</text>
<text x="42.3" y="113.5">1</text>
<text x="51.7" y="111.2">20</text>
<text x="58.8" y="113.5">7</text>
<text x="124.6" y="111.9">6.2K</text>
<text x="148.1" y="108.9">BJ</text>
<text x="42.3" y="118.2">11</text>
<text x="42.3" y="115.9">19</text>
<text x="58.8" y="118.2">6</text>
<text x="58.8" y="115.9">13</text>
<text x="148.1" y="119">100R</text>
<text x="159.9" y="119">100R</text>
<text x="223.4" y="119">10K</text>
<text x="42.3" y="125.3">9</text>
<text x="42.3" y="122.9">12</text>
<text x="42.3" y="120.6">18</text>
<text x="47" y="125.3">74HC299</text>
<text x="58.8" y="122.9">5</text>
<text x="58.8" y="120.6">14</text>
<text x="58.8" y="125.3">15</text>
<text x="136.4" y="123.6">10K</text>
<text x="211.6" y="126">6.2K</text>
<text x="235.1" y="122.9">BJ</text>
<text x="42.3" y="127.6">2</text>
<text x="42.3" y="130">3</text>
<text x="58.8" y="127.6">4</text>
<text x="58.8" y="130">16</text>
<text x="124.6" y="130.6">6.2K</text>
<text x="148.1" y="127.6">BJ</text>
<text x="58.8" y="132.3">8</text>
<text x="58.8" y="134.7">17</text>
<text x="148.1" y="137.8">100R</text>
<text x="159.9" y="137.8">100R</text>
<text x="223.4" y="137.8">10K</text>
<text x="235.1" y="133">100R</text>
<text x="246.9" y="133">100R</text>
<text x="51.7" y="139.4">10</text>
<text x="136.4" y="142.4">10K</text>
<text x="235.1" y="141.7">BJ</text>
<text x="77.6" y="144.8">10K</text>
<text x="91.7" y="144.8">START</text>
<text x="124.6" y="149.4">6.2K</text>
<text x="148.1" y="144">Q?</text>
<text x="148.1" y="146.4">BJ</text>
<text x="211.6" y="144.8">6.2K</text>
<text x="42.3" y="155.8">1</text>
<text x="51.7" y="153.4">20</text>
<text x="58.8" y="155.8">7</text>
<text x="77.6" y="151.8">10K</text>
<text x="91.7" y="151.8">STOP</text>
<text x="235.1" y="151.8">100R</text>
<text x="246.9" y="151.8">100R</text>
<text x="42.3" y="160.5">11</text>
<text x="42.3" y="158.2">19</text>
<text x="58.8" y="160.5">6</text>
<text x="58.8" y="158.2">13</text>
<text x="77.6" y="158.8">10K</text>
<text x="94.1" y="158.8">+</text>
<text x="136.4" y="161.2">10K</text>
<text x="148.1" y="156.5">100R</text>
<text x="159.9" y="156.5">100R</text>
<text x="223.4" y="156.5">10K</text>
<text x="235.1" y="160.5">BJ</text>
<text x="42.3" y="167.6">9</text>
<text x="42.3" y="165.2">12</text>
<text x="42.3" y="162.8">18</text>
<text x="47" y="167.6">74HC299</text>
<text x="58.8" y="165.2">5</text>
<text x="58.8" y="162.8">14</text>
<text x="58.8" y="167.6">15</text>
<text x="77.6" y="165.9">10K</text>
<text x="94.1" y="165.9">-</text>
<text x="148.1" y="165.2">BJ</text>
<text x="211.6" y="163.6">6.2K</text>
<text x="42.3" y="169.9">2</text>
<text x="42.3" y="172.2">3</text>
<text x="58.8" y="169.9">4</text>
<text x="58.8" y="172.2">16</text>
<text x="77.6" y="173">10K</text>
<text x="91.7" y="173">CHANGE</text>
<text x="124.6" y="168.2">6.2K</text>
<text x="235.1" y="170.6">100R</text>
<text x="246.9" y="170.6">100R</text>
<text x="58.8" y="174.6">8</text>
<text x="58.8" y="177">17</text>
<text x="148.1" y="175.3">100R</text>
<text x="159.9" y="175.3">100R</text>
<text x="51.7" y="181.6">10</text>
<text x="77.6" y="180">10K</text>
<text x="91.7" y="180">QUICK</text>
<text x="263.3" y="184">V1.0</text>
<text x="263.3" y="188.6">3/3</text>
</g>
</svg>
